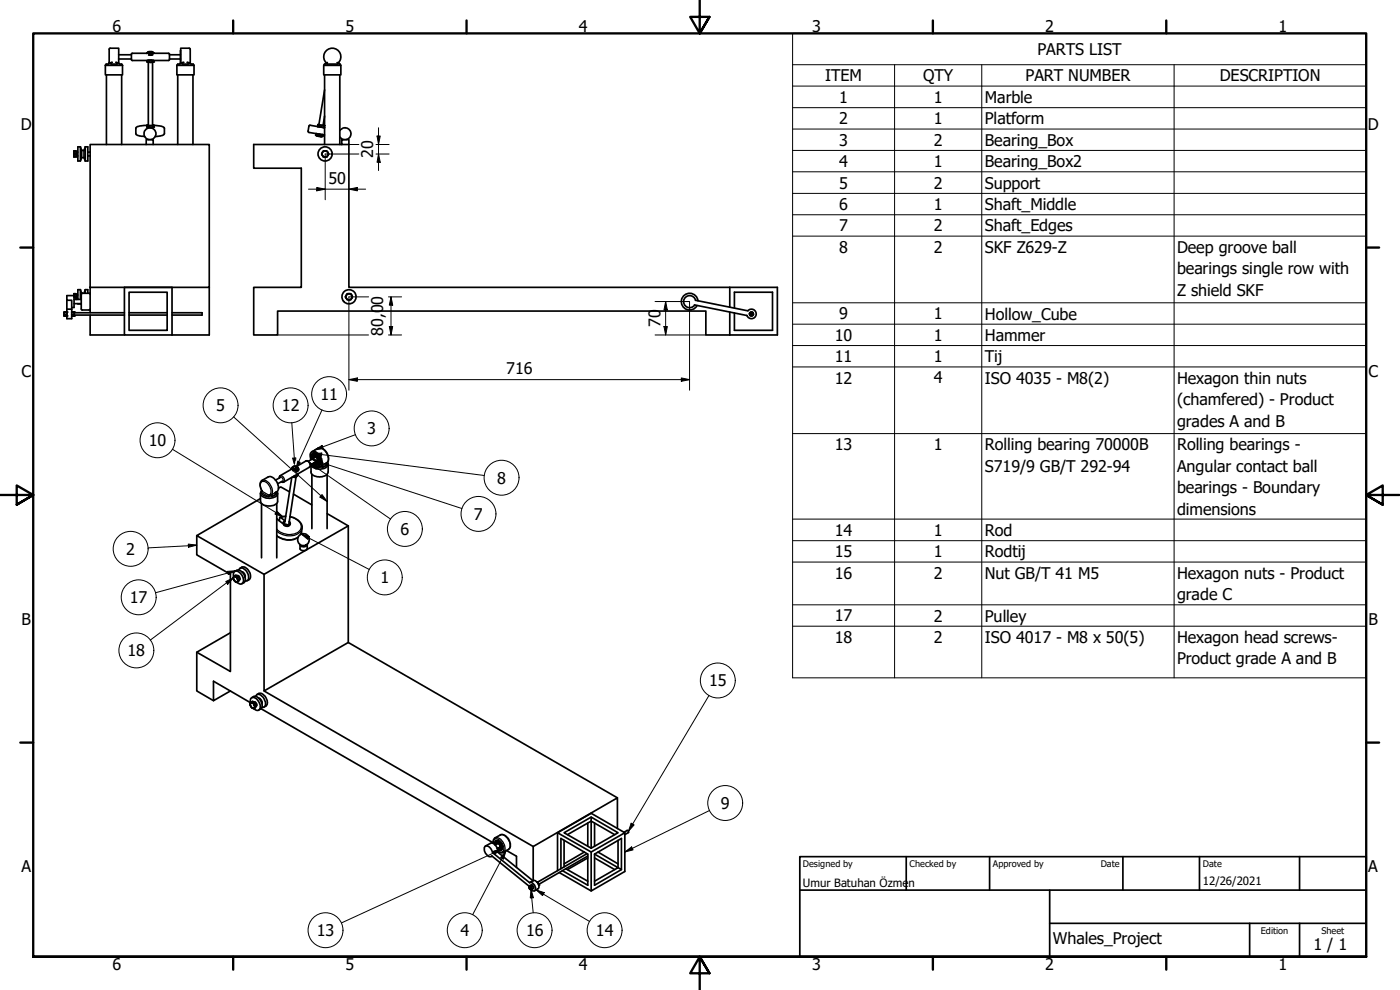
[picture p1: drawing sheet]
<svg xmlns="http://www.w3.org/2000/svg" width="420mm" height="297mm" viewBox="0 0 420 297" stroke-linecap="round" stroke-linejoin="round" font-family="sans-serif">
<!-- layer: Visible (ISO) -->
<g fill="none" stroke="#000" stroke-width=".51">
<path d="M31.6 19.6l.3-.4 .9-.1v-4.4l.3-.2h2.5v4.4l.3 .3h.6l.3 .4M31.6 19.6v2.9h5.2v-2.9M31.6 19.6h5.2M32.8 18.8l.9-.1-.6 .3 .3 .2 2-.1-.6-.4 .9 .3M35.6 17.7h3.8M35.6 16.4h3.8M39.4 16.2l.2 1.9h4.5v.4l1 .2a.72 .72 0 0 0 1.1-.6M44.1 16h-4.4l-.3 .3M44.1 15.9v.2M44.1 18.5l.8 .2 1.1-.1M44.3 15.8l-.2 .1 .7 .2h1l.2-.2M44.3 18.1h.1"/>
<path d="M44.4 18.1h1.5M44.4 18.1h1.6M44.5 15.7l-.3 .1 .7 .2 1.1-.1M44.5 15.5h1.3zM44.5 15.5v.3M44.5 18.7v18.9M44.7 16.5h.8M44.8 18.1h.7M44.8 16.1v.3M44.8 18.2v.5M45.8 15.7l.2 .2M45.8 15.5v.3"/>
<path d="M45.8 16.1v.3M45.8 18.7v18.9M45.8 16.4l-1.2 .1M45.8 18.2v.4M46 15.8h.1M46.1 15.8l-.1 .1M46.2 15.9l4.4 .1 .3 .3M50.9 16.2l-.2 1.9h-4.7M50.9 17.7h3.3M50.9 16.4h3.3M53.1 19.6l.2-.4 .9-.2v-4.5h2.6l.3 .2v4.3l.9 .2 .2 .4M53.1 19.6v2.9h5.1v-2.9"/>
<path d="M53.1 19.6h5.1M54.2 15.2v3.6M54.2 18.9h.1M54.2 15.2v.1M57.1 18.8l-.9-.1 .6 .3-.3 .2h-2l.2-.4 .4-.1-.9 .3M97.2 19.6v2.9h5.1v-2.9M97.8 18.7v.4l-.6 .5h5.1l-.7-.6 .1-.3M97.9 15.2a2.55 2.55 0 0 1 3.7 0 2.55 2.55 0 0 1-.2 3.7l-.2-.1 .2 .2-.1 .2h-3.1l-.2-.2 .2-.2-.2 .1a2.47 2.47 0 0 1-.1-3.7zM31.9 22.5v20.9M36.5 22.5v20.9M44.1 37.6v.5l.9 .2a.9 .9 0 0 0 1.2-.7M44.1 37.6a4.7 4.7 0 0 0-3.3 .8v1.8a3.8 3.8 0 0 0 2.6 .7"/>
<path d="M44.2 38.1h1.8M44.3 37.5l-.2 .1 .6 .2 1.5-.2-.2-.1M44.5 37.5l-.3 .1h1.8l-.2-.1M44.7 37.8v.4M45.8 37.8v.4M46.2 37.6a4 4 0 0 1 3.1 .8v1.7a2.53 2.53 0 0 1-2.4 .8h-.3M53.3 22.5v20.9M57.9 22.5v20.9M95.4 37.4l1.9 .4-.4-.2M95.4 37.4l-.1 .6 1.9 .3M95.4 37.4l1.5 .2M95.4 37.5v.4"/>
<path d="M96.5 37.6l-.1 .5M97.3 37.8l-.1 .4M97.4 38.3l-4.4-.7-.3 .2-.2 1.6 .2 .3 4.7 .8M97.4 22.5v20.9M97.4 27l-1.7 10.5M97.4 34.8l-.4 2.8M102 39.2a1.79 1.79 0 0 1 3-.1 1.79 1.79 0 0 1-1.2 2.8M102 22.5v20.9M22.2 46.7v.4M22.2 45.7v.5M22.2 45.7v1M22.2 46.2v.5"/>
<path d="M22.2 45.3v.4M22.2 45.3h.6v.9h-.6M22.8 46.2v.9h-.6M22.8 45.4v1.6M22.9 45.6h.5M22.9 46.8h.5M24.1 44.1h-.7v4.2h.7l.4-1M24.1 44.1l.4 1h.7M24.1 44.1v4.2M24.5 45.1v2.2M24.5 47.3h.7M25.2 45.1v2.2"/>
<path d="M25.2 47.3l.4 1M25.6 44.1v4.2M25.6 44.1h.8v4.2h-.8M25.6 44.1l-.4 1M26.4 45.6h.7M26.4 46.8h.7M27.1 43.4h35.7v42.8h-35.7zM43.9 43.4v-1.5h2.1v1.5M44.8 41.9a1.78 1.78 0 0 1-1.3-2.7 1.78 1.78 0 0 1 3 0 1.78 1.78 0 0 1-1.3 2.7M94.7 40.6l2.2 .3M94.8 40.1l2.2 .4M94.8 40.1h.2"/>
<path d="M94.8 40.1l-.1 .5M95.2 40.7l1.2 .4 .1-.2M95.4 40.2l-.1 .4M96.4 40.4l-.1 .4M96.8 46.6a.92 .92 0 0 0 1.6 0M96.8 45.7v.9M96.8 45.7a.92 .92 0 0 1 1.6 0M96.8 45.7l-.3 .5 .3 .5M96.8 45.7a.93 .93 0 0 1 1.6 0M96.8 46.7l.2 .4h1.1l.3-.4M96.8 40.4l.2 .1M97 40.5l-.1 .4"/>
<path d="M98.4 45.7l.3 .5-.3 .5M98.4 45.7v.9M102 41.1l.7 .7 .6 .1M102.6 43.4v-1.5h2.1v1.5h-28.6v7.1h14.3v35.7h-14.3v14.3h7.2v-7.2h128.5v7.2h7.2M104.7 43.4v42.8h114.3M19.3 93.8v.7M19.3 93.6v1.3zM19.3 93.6h.8v1.2M19.3 93.7h.7M19.3 94.3h.7M19.3 94.9h.7M20.1 90.1v5.5h1.4v-2.8"/>
<path d="M20.1 92.8h1.4M21.5 92.3h.7v-3.6h-2.1v1.4h1.4v2.7M21.5 93.6h.8l-.1 1.3 .1-1.3M21.5 94.8h.1M21.5 94.3h.1M21.5 94.3h.7M21.5 94.9h.7M22.2 88.6v.1M22.2 93.7l-.7 .1M22.2 88.1v.5M22.2 88.1h.6v1.7M22.2 89.8h2.2"/>
<path d="M22.2 91.1h2.2M22.2 89.1h.6M22.3 93.8h15M22.3 94.5h15M22.8 88.3l.1 1.5M22.9 88.5h.5M22.9 89.6h.5M23.4 91.1l.7 .1M24.1 86.9l.4 1.1h2.3l.3 .3M24.1 86.9h-.7v2.9M24.1 86.9v2.9M24.4 92.7l.3 .3"/>
<path d="M24.4 88.3v4.4M24.7 88l-.3 .3M25.6 86.9v1.1M25.6 86.9h.8v1.1M25.6 86.9l-.4 1.1M27.1 86.2v7.6M27.1 94.5v6h10.2M27.1 92.7l-.3 .3h-2.2M37.3 86.2h14.3v14.3h-14.3zM38.7 87.7h11.5v11.4h-11.5zM38.7 93.8h11.5M38.7 94.5h11.5"/>
<path d="M51.6 93.8h9v.7h-9M62.8 86.2v14.3h-11.2M103.9 89.5l.8 .5M103.9 89.5a.92 .92 0 0 1 .8-1.4 .92 .92 0 0 1 .8 1.4M103.9 89.5l-.3-.4 .6-1h1.1l.5 1-.3 .4M103.9 89.5l.3 .5h.5M105.5 89.5l-.2 .5h-.6M105.5 89.5l-.8 .5M208.4 91.5l15.8 3.2M208.5 91.5a1.81 1.81 0 0 1-2.9 .2 1.81 1.81 0 0 1 .6-2.8 1.81 1.81 0 0 1 2.5 1.2l15.8 3.2a1.42 1.42 0 0 1 2.1 .1 1.42 1.42 0 0 1-.4 2.1 1.42 1.42 0 0 1-2-.9M209.5 90.3a2.51 2.51 0 0 0-3.5-2.1 2.51 2.51 0 0 0-.9 4 2.51 2.51 0 0 0 4.1-.5M219 86.2h14.3v14.3h-14.3"/>
<path d="M219 86.2v6M219 93.6v6.9M220.4 92.4v-4.7h11.4v11.4h-11.4v-5.2M225.1 93.8l-.2 .3 .1 .3M225.1 93.8l-.1 .6M225.6 93.6h-.3l-.2 .2M225.6 93.6l.3 .1 .2 .3M225.6 93.7l.4 .3M225.6 93.7l-.5 .1M226 94a.54 .54 0 0 1-.3 .7 .54 .54 0 0 1-.7-.3M226.1 94a.58 .58 0 0 1-.4 .9 .58 .58 0 0 1-.7-.5M92.5 138.4l2.1-1.2a.73 .73 0 0 1 .6 1.1l-2 1.2"/>
<path d="M93.3 137.9a1.58 1.58 0 0 1 .7-2.5 3.2 3.2 0 0 1 2.3 4.5 1.14 1.14 0 0 1-1.7 .1l-.9-.8M93.6 135.6l1.8-1.1a2.64 2.64 0 0 1 3 2.1l.2 1.1a1.53 1.53 0 0 1-.9 1.4h.3a1.15 1.15 0 0 1-1.5 .9l.4-.4-.7 .4M93.7 137.7a1.06 1.06 0 0 1-.1-1.2 1.06 1.06 0 0 1 1.2-.4 2.7 2.7 0 0 1 1.3 3.1 1.17 1.17 0 0 1-1.7-.4M93.9 137.6a.84 .84 0 0 1 .5-1.2 .84 .84 0 0 1 1 .7 1.17 1.17 0 0 1-.1 2l-.7-.4M94 137.1l.2 .2M94.2 137.5a.52 .52 0 0 1 .3-.7 .52 .52 0 0 1 .7 .4 .77 .77 0 0 1 .4 .8 .77 .77 0 0 1-.7 .7l-.1-.2M94.2 136.4l-.1 1.1M94.4 136.7l.1-.3 .2 .3M94.6 136.8l-.3-.1-.2 .3M94.7 136.7a1.29 1.29 0 0 1 .9 1.8l-.2 .2M94.7 136.7l-.3 .2M94.7 138.6l1 .4"/>
<path d="M95 136.7l-.1 .1M95.4 138.7l.2 .3M95.4 137l.1 .2M95.8 138.4h.1M95.8 138.1l.1 .2M95.9 137.9l-.1 .1M98.2 138.8l-.1 .1M98.3 138.7a1.57 1.57 0 0 1-1.8 2 2.79 2.79 0 0 1-3.2-1.3v2.2a2.38 2.38 0 0 0 3 1.5 1.97 1.97 0 0 0 2.2-1.5v-2.4M78.2 149.6l-19.1 11.1 20.1 11.6 25.3-14.5M78.2 148v2.4a2.38 2.38 0 0 0 2.9 1.4 2.13 2.13 0 0 0 2.2-1.4v-2.4M78.4 144.4l2.1-1.3a2.84 2.84 0 0 1 3.1 2.8 1.59 1.59 0 0 1-1.1 2h.4a1.24 1.24 0 0 1-1.6 .9l.4-.5-.5 .3-.4-.1v.5a2.03 2.03 0 0 1-2.4-1.4l.2-.2a3.1 3.1 0 0 1-.2-3zM78.5 151.1v16.3"/>
<path d="M78.6 147.2a1.16 1.16 0 0 0-.3 1.3 1.16 1.16 0 0 0 1.1 .8 3.3 3.3 0 0 0 3.8-1v-.8M83.1 147.6h-.2M83.1 155.8l1.9 1.4M83.1 151.1v16.3M83.6 146.5l.7-.4 2.6 1.5M83.8 156.3l.2-1.1 1.5 1.1M84.1 143.2l-1.4 .9M84.8 144.4l-1.5 .7M85 156.7a1.07 1.07 0 0 0 .9 1.2 1.07 1.07 0 0 0 1.2-.8M85.4 157.4l-.1 .3M85.7 154.9l-1.7 .3M86.4 157.6v.3"/>
<path d="M86.8 156.4l.1 .2a.63 .63 0 0 1-.1 .8 .63 .63 0 0 1-.9 0h-.2a.58 .58 0 0 1-.6-.5 .58 .58 0 0 1 .4-.6 .6 .6 0 0 0-.3 .7 .6 .6 0 0 0 .7 .4 .63 .63 0 0 0 .9 0 .63 .63 0 0 0 0-.9M87 155l1.1 .3a3.3 3.3 0 0 1 2.5 3.2l-.4 1.8M87.6 140.4l-.1 .4-3.4 1.9-.3 .7M87.6 143.2l-2.1 13.5M87.7 140.3a1.2 1.2 0 0 1 2 .5l-.4 .2a.67 .67 0 0 1-1 .1h-.4l-.3-.7zM87.8 140.2l.7-.3a.67 .67 0 0 1 .9 .3 .67 .67 0 0 1-.3 .9h-.4a.8 .8 0 0 1-.9-.9zM87.9 141.1v.1M88 140.3l-.1 .1M88.1 148.3l5.5 3.2M88.1 140.1a.57 .57 0 0 1 .9-.2 .57 .57 0 0 1 0 .9 .59 .59 0 0 1-.7 0 .59 .59 0 0 1-.2-.7zM88.8 142.9v.3M88.8 143.2l-2.1 13.8"/>
<path d="M88.9 140l2.9-1.6a1.12 1.12 0 0 1 1.2 .5 1.12 1.12 0 0 1-.2 1.3l-7.6 4.4-.7-.1M89 141.3v.3M89.3 142.2a.73 .73 0 0 1-1 .6l.5 .1 .5-.7M89.3 140.4v.2M89.4 142.4a1.06 1.06 0 0 1-1.6 .7M89.7 140.8l-.2 .5-.8 .3M93.6 142.3v16.3M98.2 154.1l6.3 3.7M98.2 142.3v16.3M104.5 157.8v35M59.1 160.7v5.8l10.1 5.8v29.2l-10.1-5.8M70.1 173.8l.6 .7z"/>
<path d="M70.1 173.1v.7zM70.2 173a1.1 1.1 0 0 1 .3-1.6 1.1 1.1 0 0 1 1.6 .5 2.22 2.22 0 0 1 .4 3.3h-.4l-1-.5 .8-.8M70.4 172.8l.3 .2-.3-.1-.3 .2zM70.4 172.8l.4-.3 .8 .5M70.5 171.4a1.81 1.81 0 0 1 2.8 1.2 1.61 1.61 0 0 1-.7 2.5M70.7 174.5h.5l-.1 .2zM70.7 173l.4 .2 .1 .5zM71.1 173.2l.5-.2 .3 .9-.4 .3M71.2 172.8a.69 .69 0 0 1 .7 .3 .69 .69 0 0 1 0 .7M71.2 173.7l.3 .5-.3 .3zM71.4 172.7l-.2 .1M71.7 171.1a1.03 1.03 0 0 1 .9-.7 1.03 1.03 0 0 1 1 .6 2.64 2.64 0 0 1 .8 3.1l-.8 .2"/>
<path d="M71.7 173.3l.1 .3M72 173.7l-.1 .1M72.1 170.5a1.89 1.89 0 0 1 2.8 1.3 1.58 1.58 0 0 1-.7 2.4M72.6 171.6h.1a1.44 1.44 0 0 1 .8 1.7M79.2 172.3v35l25.3-14.5 80.8 46.6M83.1 160.8a5.5 5.5 0 0 0 6.4 .4M90 163.4v1.2a1.31 1.31 0 0 0 2.2 0v-1.2M92.1 163.3a1.11 1.11 0 0 1-1 .8 1.11 1.11 0 0 1-1.1-.7M69.2 189.9l-10.1 5.8v11.6l5 2.9M69.2 207.3l-5.1 2.9v-5.8l11 6.4M75.2 211v.8zM75.2 211.8l.6 .7z"/>
<path d="M75.3 210.8l.1-.1 .4 .2-.3-.1-.3 .2zM75.4 210.7l.4-.3 .8 .5-.4 .2M75.6 209.3a1.7 1.7 0 0 1 2.6 .9 1.74 1.74 0 0 1-.5 2.8M75.8 210.9l.4 .2 .1 .5zM75.8 212.5l.5-.1-.1 .2zM76.3 210.7a.72 .72 0 0 1 .6 .3 .72 .72 0 0 1 .1 .8M76.3 211.6l.3 .5-.3 .3zM76.5 210.6l-.2 .1M76.6 210.9l.4 .9-.8 .8a1.09 1.09 0 0 0 1.5 .4 1.09 1.09 0 0 0 .4-1.4l-.1-.3a2.14 2.14 0 0 0-2.4-2l-.5 .8 .1 .8M76.7 209a1.04 1.04 0 0 1 .9-.7 1.04 1.04 0 0 1 1 .6 2.33 2.33 0 0 1 .6 3.2l-.6 .1M76.7 211.2l.1 .3M77 211.8l-.4 .3"/>
<path d="M77 211.6l-.1 .1M77.1 208.4a1.96 1.96 0 0 1 3 1.5 1.57 1.57 0 0 1-.9 2.2M77.6 209.5h.2a1.66 1.66 0 0 1 .8 1.7M78.4 212.6l69.6 40.2M79.2 207.3l80.8 46.7 25.3-14.6v9.2M145.7 253.9l1.5-.9a2.07 2.07 0 0 1 2.1 2.6M147.6 256.9l-.2 .1M147.8 255.8a2.1 2.1 0 0 0-2.1-1.9 2.11 2.11 0 0 0 1.2 3.1l.7-.2 11.1 9.1M148 253a1.64 1.64 0 0 1 .6-1.6l1.5-.8a2.41 2.41 0 0 1 2.9 1.9l.2 .7-.2 1.3-1.9 1.2a1.51 1.51 0 0 1-1.7-.3M148.6 253.5l.7-.4a.76 .76 0 0 1 .6 1.1l-.7 .4M148.7 253.5a.73 .73 0 0 1 .5-1 .73 .73 0 0 1 .9 .6 .98 .98 0 0 1 .5 .9 .98 .98 0 0 1-.7 .9l-.5-.3M149 253.3a.51 .51 0 0 1 .5-.5 .51 .51 0 0 1 .5 .6 .63 .63 0 0 1 .3 .6 .63 .63 0 0 1-.5 .5l-.2-.1"/>
<path d="M149 252.5l-.2 .5v.4M149.1 253l-.1 .2M149.1 252.3a1.83 1.83 0 0 1 1.5 2.5M149.2 252.9a.71 .71 0 0 1 1.1 .4M149.2 252.3l-.5 .3v.9M149.2 252.5l.1 .3M149.2 252.8v.1M149.3 252.5l-.3 .2-.2 .7M149.3 254.6l.1 .1a.77 .77 0 0 0 1.2 0M149.5 254.5l.5 .3 .3-.1M149.5 254.5l.6 .2 .4-.1M149.5 252.7h.2"/>
<path d="M149.6 252.6v.1M149.6 252.6l.1 .2M149.7 252.8h.2M150.2 254.5h.1M150.2 254.4l-.1 .2-.3-.1M150.2 253.3l.2 .2a.57 .57 0 0 1-.3 .9M150.2 254.4l.2 .2M150.5 253.7v.3M150.5 254.2h-.1M152 255.2l3 1.7v3.4M160 254v10.2M167.3 249.9l10.1-5.9 10.1 5.9-10.1 5.7z"/>
<path d="M167.3 249.9v11.3M169.3 252.1v8M170.3 250.4l7.1-4 7.1 4M175.4 255.6l-6.1 3.6M176.1 256.1l-14.8 8.6M176.4 246.9v7M176.4 257.4l-6.1 3.5M176.4 256.8l-14.7 8.6M177.4 245.2l8.1 4.7-8.1 4.6zM177.4 245.2l-8.1 4.7 8.1 4.6M178.4 256.3l7.1 4-7.1 4.1M178.4 246.9v7"/>
<path d="M178.4 256.3v9.3l8.1-4.7M178.4 257.4l6.1 3.5M179.5 255.6l6 3.6M185.5 252.1v8.2l1 .6v-9.3l-8.1 4.7M187.3 249.7l.9-.5 .5 .3-.1 .3-1.1 .6M187.5 249.9v11.6l-10.1 5.8v-11.7M158.8 265.9l.5 .2a.4 .4 0 0 1 .3 .5 .4 .4 0 0 1-.5 .2l-.4-.5zM158.8 265.9l.2-.2a.83 .83 0 0 1 .4 1.2l-.5-.2zM158.9 266.1l.4 .1v.5l-.4-.1zM158.9 266.1a.41 .41 0 0 1 .4 .2 .41 .41 0 0 1 0 .4M159 265.7l.5-.2 .5 .4a.45 .45 0 0 1 .2 .4 .45 .45 0 0 1-.4 .4l-.5 .2M159.3 266.7h.1"/>
<path d="M160 264.3l-11.2-9-1 .5 11.1 9a1.61 1.61 0 0 1 1.6 2.5h-.5l-.6-.4M160 265.9l-.5 .2M160 264.2a1.65 1.65 0 0 1 1.4 2.5l-1 .6M160 264.2l-1 .6M160.1 266.4l-.5 .3M161.1 264.6l.4 .4 .2 .5M161.5 265h-.1M167.8 261.8l9.6 5.5M168.3 260.7v-9.1l8.1 4.7v9.3l-7.6-4.4M169.8 260.7l6.6 3.7"/>
<circle cx="97.6" cy="46.2" r="2.13"/>
<circle cx="104.7" cy="89" r="2.13"/>
<circle cx="225.5" cy="94.2" r=".35"/>
<circle cx="91.1" cy="161.9" r="1.77"/>
</g>
<g fill="#000">
<circle cx="44.3" cy="15.8" r=".25"/>
<circle cx="46" cy="18.6" r=".25"/>
<circle cx="44.3" cy="37.5" r=".25"/>
<circle cx="46" cy="38.1" r=".25"/>
<circle cx="95.3" cy="38" r=".25"/>
<circle cx="95.4" cy="37.4" r=".25"/>
<circle cx="97.2" cy="38.3" r=".25"/>
<circle cx="97.3" cy="37.7" r=".25"/>
<circle cx="19.3" cy="94.8" r=".25"/>
<circle cx="19.3" cy="93.6" r=".25"/>
<circle cx="20.1" cy="94.8" r=".25"/>
<circle cx="20.1" cy="93.6" r=".25"/>
<circle cx="21.5" cy="93.6" r=".25"/>
<circle cx="22.2" cy="89.1" r=".25"/>
<circle cx="22.3" cy="94.8" r=".25"/>
<circle cx="22.3" cy="93.6" r=".25"/>
<circle cx="24.5" cy="88" r=".25"/>
<circle cx="94" cy="137.1" r=".25"/>
<circle cx="94.6" cy="136.7" r=".25"/>
<circle cx="94.7" cy="136.7" r=".25"/>
<circle cx="95.6" cy="139" r=".25"/>
<circle cx="95.8" cy="138.1" r=".25"/>
<circle cx="95.9" cy="138.4" r=".25"/>
<circle cx="98" cy="138.9" r=".25"/>
<circle cx="81.2" cy="148.6" r=".25"/>
<circle cx="161.1" cy="264.6" r=".25"/>
<circle cx="161.7" cy="265.5" r=".25"/>
</g>
<!-- layer: Visible Narrow (ISO) -->
<g fill="none" stroke="#000" stroke-width=".38">
<path d="M91.8 138.4a1.21 1.21 0 0 1 1 1.8M93.5 137.8a1.22 1.22 0 0 1-.1-1.3 1.22 1.22 0 0 1 1.1-.7 3 3 0 0 1 1.7 3.6l-.6 .3M93.7 137.7a.91 .91 0 0 1-.1-1.1 .91 .91 0 0 1 1.1-.3 2.2 2.2 0 0 1 1.1 3.1l-.8-.1-.6-.5M93.8 139.1l.1 .1M94 136.1a2.25 2.25 0 0 1 2.1 2.8l-.3 .5M94.1 138.9l-.2 .3 1.5 .9M94.2 138.9l1.4 .8M94.4 137.3a.67 .67 0 0 1 .8 .3 .67 .67 0 0 1-.1 .8M95.4 134.5a2.4 2.4 0 0 1 2.8 1.8 1.92 1.92 0 0 1-.2 2.6M95.6 139.7l-.2 .4M95.6 139.7l.5 .3M97.7 139.1l-.8 .5"/>
<path d="M98 139.5l-1.1 .6M98.2 138.8v.1M78.4 147.8l2.2 1.2M78.6 147.4l2.3 1.3M78.7 144.1a3.1 3.1 0 0 1 3.1 3.5l-.1 .5-.5 .5M78.7 147.3a2.06 2.06 0 0 1 0-2.9 2.88 2.88 0 0 1 2.5 3.7l-.4 .4M82.5 147.9l-.8 .4M82.9 148.3l-1.2 .6M83 147.6h.1M83.2 155.8l-.1 .2M83.9 143.4a.6 .6 0 0 1 .7-.2 .6 .6 0 0 1 .4 .6l-.1 .6-.4 .1M84.1 142.7a1.27 1.27 0 0 1 1.1 1.9"/>
<path d="M85.7 155l-1.5 .2M87 155.1a3.9 3.9 0 0 1 3.4 2.9 2.94 2.94 0 0 1-3.3 2.4 5.3 5.3 0 0 1-4-1.7M90.5 159.7l-.3 .6M90.6 158.5a3.9 3.9 0 0 1-5.2 2.1l-1.7-.7-.6-.5M95.4 140.1l.4 .2M83.1 160.6a5.5 5.5 0 0 0 6.4 .5M90.2 160.4l.9 .1M148.1 253.1a1.1 1.1 0 0 1 .6-1.4 1.1 1.1 0 0 1 1.4 .6 2.41 2.41 0 0 1 .6 3.3l-.6 .1-.7-.4M148.5 253.4a.86 .86 0 0 1 .3-1.3 .86 .86 0 0 1 1.2 .5 1.76 1.76 0 0 1 .4 2.7l-1.1-.4M148.6 251.4a2.63 2.63 0 0 1 2.8 2.3 1.63 1.63 0 0 1-.3 2M148.7 253.5a.74 .74 0 0 1 .2-1 .74 .74 0 0 1 1 .2 1.58 1.58 0 0 1 .3 2.2l-.9-.3M148.9 252.5a1.65 1.65 0 0 1 1.5 2.4"/>
<path d="M149.1 252.3l-.1 .1M149.2 252.5l-.2 .5M149.2 253.2a.68 .68 0 0 1 .8 .3 .68 .68 0 0 1-.1 .8M150.1 254.6h.3M150.1 250.6a2.38 2.38 0 0 1 2.7 1.9 2.06 2.06 0 0 1-.2 2.4M150.6 254.8l-.2 .1"/>
</g>
<!-- layer: Symbol (ISO) -->
<g fill="none" stroke="#000" stroke-width=".3">
<path d="M237.9 19.4v-9.4h172.1v9.4M237.9 19.4h172.1v6.4M237.9 19.4v184h172.1v-177.6M268.5 19.4v184M294.6 19.4v184M352.4 19.4v184M237.9 25.8h172.1M237.9 32.3h172.1M237.9 38.7h172.1M237.9 45.1h172.1M237.9 51.5h172.1M237.9 58h172.1"/>
<path d="M237.9 64.4h172.1M237.9 70.9h172.1M237.9 90.9h172.1M237.9 97.3h172.1M237.9 103.7h172.1M237.9 110.1h172.1M51.8 134.8l33.1 20.3M70.1 125.1l28.1 25.4M87.6 126.8l.8 12.1M88.7 138.2l.1-.8-1 .1 .5 1.6M88.8 139.7l-.2 1.1 .5-1.1M89.3 138.4l.8 .3-.6 .9"/>
<path d="M89.3 139.7l-.7 1.1M93 138.9l2.3 1-.6 .8zM93 138.9l24.2 16.9M93.5 137.8l2.6 .3-.3 1zM93.5 137.8l45.1 14.8M94 136.1l2.6-.2-.1 1zM94 136.1l51.4 6.6M94.5 135l2.1-1.3 .4 .9zM96.6 123l-7.2 16M106.7 130.4l-12.2 4.6M237.9 130.1h172.1M83.1 153.3l1.8 1.8-2.4-.9z"/>
<path d="M96.6 148.4l1.6 2.1-2.2-1.4zM237.9 155.8h172.1M56.5 163.2l2.6 .4-2.5 .6zM59.1 163.6l-14.7 .8M67.8 174.5l2.2-1.1-1.7 1.9zM68.2 171.4l2.5-.2-2.2 1.2zM70 173.4l-24.9 18.7M70.7 171.2l-24 6.6M90.4 160.3l2.4 .7-.4 .8zM90.4 160.3l20.4 10.6M237.9 162.2h172.1M237.9 168.6h172.1"/>
<path d="M237.9 181.5h172.1M237.9 187.9h172.1M212.8 208.6l-24.2 40.8M148 255.4l2.5-.6-2.1 1.5zM150.5 254.8l-48 22.1M151.8 255.3l-.7 2.4-.9-.4zM151.8 255.3l-9.9 19.1M187.5 255.6l2-1.5 .5 .9zM189.4 247l.9 .5-1.7 1.9zM212.9 243.2l-25.4 12.4M159.4 266.9l.7 2.5h-1zM159.4 266.9l.6 7"/>
<path d="M160.9 267l2.4 .8-.5 .9zM160.9 267l16 9.5"/>
<circle cx="98.8" cy="118.3" r="5.2"/>
<circle cx="47.3" cy="132.1" r="5.2"/>
<circle cx="66.2" cy="121.6" r="5.2"/>
<circle cx="87.2" cy="121.6" r="5.2"/>
<circle cx="111.5" cy="128.5" r="5.2"/>
<circle cx="121.5" cy="158.7" r="5.2"/>
<circle cx="143.6" cy="154.2" r="5.2"/>
<circle cx="150.5" cy="143.3" r="5.2"/>
<circle cx="39.2" cy="164.7" r="5.2"/>
<circle cx="41.6" cy="179.2" r="5.2"/>
<circle cx="115.5" cy="173.2" r="5.2"/>
<circle cx="40.9" cy="195.2" r="5.2"/>
<circle cx="215.4" cy="204.2" r="5.2"/>
<circle cx="217.6" cy="240.9" r="5.2"/>
<circle cx="97.7" cy="279.1" r="5.2"/>
<circle cx="139.5" cy="279.1" r="5.2"/>
<circle cx="160.4" cy="279.1" r="5.2"/>
<circle cx="181.5" cy="279.1" r="5.2"/>
</g>
<!-- layer: Border (ISO) -->
<g fill="none" stroke="#000" stroke-width=".7">
<path d="M70 6.1v3.9M140 6.1v3.9M210 0v10l-2.9-4.9h5.8l-2.9 4.9 2.9-4.9M280 6.1v3.9M350 6.1v3.9M6.1 74.3h3.9M410 74.3h3.9M0 148.5h10l-5-2.8v5.7l5-2.9-5 2.9M420 148.5h-10l5-2.8v5.7l-5-2.9 5 2.9M6.1 222.8h3.9M410 222.8h3.9M10 287.1v-277.1h400v277.1h-400h400"/>
<path d="M70 287.1v3.8M140 287.1v3.8M212.9 292l-2.9-4.9 2.9 4.9h-5.8l2.9-4.9v9.9M280 287.1v3.8M350 287.1v3.8"/>
</g>
<!-- layer: Title (ISO) -->
<path d="M240 257h170v30.1h-170zM272 257v10.1M297 257v10.1M337 257v10.1M360 257v10.1M390 257v10.1M240 267.1h170M315 277h95M315 267.1v20M375 277v10.1M390 277v10.1" fill="none" stroke="#000" stroke-width=".51"/>
<!-- layer: Dimension (ISO) -->
<g fill="none" stroke="#000" stroke-width=".3">
<path d="M113.6 38.3v12.9M92.6 56.8h17.1M95.1 56.2l2.5 .6-2.5 .5zM104.7 56.8l2.6-.6v1.1zM104.7 43.4h3M107.7 46.2h-10.1v13.7M112.8 43.4h4M112.8 46.2h4M113.2 40.8h.9l-.5 2.6zM113.6 46.2l.5 2.5h-.9zM110.6 89.1h-5.9v28M116.6 89.1h3.9"/>
<path d="M116.8 98h1.1l-.6 2.5zM117.3 89.1l.6 2.5h-1.1zM117.3 89.1v11.4M196.6 90.5h10.3v26.6M199.3 98h1l-.5 2.5zM199.8 90.5l.5 2.5h-1zM199.8 90.5v10M83.3 100.5h27.3M104.7 113.9l2.6-.5v1zM104.7 113.9h102.2M116.6 100.5h3.9M196.6 100.5h15.2"/>
<path d="M204.5 113.4l2.4 .5-2.4 .5z"/>
</g>
<g fill="#000">
<path d="M95.1 56.2l2.5 .6-2.5 .5z" fill-rule="evenodd"/>
<path d="M104.7 56.8l2.6-.6v1.1z" fill-rule="evenodd"/>
<path d="M113.2 40.8h.9l-.5 2.6z" fill-rule="evenodd"/>
<path d="M113.6 46.2l.5 2.5h-.9z" fill-rule="evenodd"/>
<path d="M116.8 98h1.1l-.6 2.5z" fill-rule="evenodd"/>
<path d="M117.3 89.1l.6 2.5h-1.1z" fill-rule="evenodd"/>
<path d="M199.3 98h1l-.5 2.5z" fill-rule="evenodd"/>
<path d="M199.8 90.5l.5 2.5h-1z" fill-rule="evenodd"/>
<path d="M104.7 113.9l2.6-.5v1z" fill-rule="evenodd"/>
<path d="M204.5 113.4l2.4 .5-2.4 .5z" fill-rule="evenodd"/>
</g>
<!-- layer: Symbol (ISO) -->
<g fill="#000">
<path d="M87.8 137.5l1-.1-.3 2.5z" fill-rule="evenodd"/>
<path d="M89.2 138.3l.9 .4-1.5 2.1z" fill-rule="evenodd"/>
<path d="M93 138.9l2.3 1-.6 .8z" fill-rule="evenodd"/>
<path d="M93.5 137.8l2.6 .3-.3 1z" fill-rule="evenodd"/>
<path d="M94 136.1l2.6-.2-.1 1z" fill-rule="evenodd"/>
<path d="M94.5 135l2.1-1.3 .4 .9z" fill-rule="evenodd"/>
<path d="M83.1 153.3l1.8 1.8-2.4-.9z" fill-rule="evenodd"/>
<path d="M96.6 148.4l1.6 2.1-2.2-1.4z" fill-rule="evenodd"/>
<path d="M56.5 163.2l2.6 .4-2.5 .6z" fill-rule="evenodd"/>
<path d="M67.8 174.5l2.2-1.1-1.7 1.9z" fill-rule="evenodd"/>
<path d="M68.2 171.4l2.5-.2-2.2 1.2z" fill-rule="evenodd"/>
<path d="M90.4 160.3l2.4 .7-.4 .8z" fill-rule="evenodd"/>
<path d="M148 255.4l2.5-.6-2.1 1.5z" fill-rule="evenodd"/>
<path d="M151.8 255.3l-.7 2.4-.9-.4z" fill-rule="evenodd"/>
<path d="M189.4 247l.9 .5-1.7 1.9z" fill-rule="evenodd"/>
<path d="M187.5 255.6l2-1.5 .5 .9z" fill-rule="evenodd"/>
<path d="M159.4 266.9l.7 2.5h-1z" fill-rule="evenodd"/>
<path d="M160.9 267l2.4 .8-.5 .9z" fill-rule="evenodd"/>
</g>
<g font-size="4.8">
<text x="33.7" y="9.6">6</text>
<text x="103.7" y="9.6">5</text>
<text x="173.7" y="9.6">4</text>
<text x="243.7" y="9.6">3</text>
<text x="313.7" y="9.6">2</text>
<text x="383.7" y="9.6">1</text>
<text x="311.3" y="16.5">PARTS LIST</text>
<text x="247.6" y="24.4">ITEM</text>
<text x="277.1" y="24.4">QTY</text>
<text x="307.8" y="24.4">PART NUMBER</text>
<text x="366.1" y="24.4">DESCRIPTION</text>
<text x="251.8" y="30.8">1</text>
<text x="280.2" y="30.8">1</text>
<text x="295.6" y="30.9">Marble</text>
<text x="6.2" y="38.9">D</text>
<text x="251.8" y="37.3">2</text>
<text x="280.2" y="37.3">1</text>
<text x="295.6" y="37.3">Platform</text>
<text x="410.5" y="38.9">D</text>
<text x="112" y="47.4" transform="rotate(-90 112 47.4)">20</text>
<text x="251.8" y="43.7">3</text>
<text x="280.2" y="43.7">2</text>
<text x="295.6" y="43.7">Bearing_Box</text>
<text x="251.8" y="50.1">4</text>
<text x="280.2" y="50.1">1</text>
<text x="295.6" y="50.2">Bearing_Box2</text>
<text x="98.6" y="55.2">50</text>
<text x="251.8" y="56.6">5</text>
<text x="280.2" y="56.6">2</text>
<text x="295.6" y="56.6">Support</text>
<text x="251.8" y="63">6</text>
<text x="280.2" y="63">1</text>
<text x="295.6" y="63">Shaft_Middle</text>
<text x="251.8" y="69.4">7</text>
<text x="280.2" y="69.5">2</text>
<text x="295.6" y="69.5">Shaft_Edges</text>
<text x="251.8" y="75.9">8</text>
<text x="280.2" y="75.9">2</text>
<text x="295.6" y="75.9">SKF Z629-Z</text>
<text x="353.3" y="75.9">Deep groove ball</text>
<text x="353.3" y="82.3">bearings single row with</text>
<text x="353.3" y="88.8">Z shield SKF</text>
<text x="251.8" y="95.8">9</text>
<text x="280.2" y="95.8">1</text>
<text x="295.6" y="95.9">Hollow_Cube</text>
<text x="115" y="100.8" transform="rotate(-90 115 100.8)">80,00</text>
<text x="198.2" y="98.1" transform="rotate(-90 198.2 98.1)">70</text>
<text x="250.6" y="102.2">10</text>
<text x="280.2" y="102.2">1</text>
<text x="295.6" y="102.2">Hammer</text>
<text x="6.4" y="113.1">C</text>
<text x="151.9" y="112.3">716</text>
<text x="250.6" y="108.6">11</text>
<text x="280.2" y="108.6">1</text>
<text x="295.6" y="108.6">Tij</text>
<text x="410.7" y="113.1">C</text>
<text x="250.6" y="115.1">12</text>
<text x="280.2" y="115">4</text>
<text x="295.6" y="115.2">ISO 4035 - M8(2)</text>
<text x="353.3" y="115.2">Hexagon thin nuts</text>
<text x="64.9" y="123.4">5</text>
<text x="84.6" y="123.4">12</text>
<text x="96.1" y="120">11</text>
<text x="353.3" y="121.6">(chamfered) - Product</text>
<text x="110.2" y="130.3">3</text>
<text x="353.3" y="128">grades A and B</text>
<text x="44.6" y="133.9">10</text>
<text x="250.6" y="135.1">13</text>
<text x="280.2" y="135.1">1</text>
<text x="295.6" y="135.1">Rolling bearing 70000B</text>
<text x="353.3" y="135.1">Rolling bearings -</text>
<text x="295.6" y="141.5">S719/9 GB/T 292-94</text>
<text x="353.3" y="141.5">Angular contact ball</text>
<text x="149.2" y="145.1">8</text>
<text x="353.3" y="147.9">bearings - Boundary</text>
<text x="142.2" y="155.9">7</text>
<text x="353.3" y="154.4">dimensions</text>
<text x="120.2" y="160.5">6</text>
<text x="250.6" y="160.8">14</text>
<text x="280.2" y="160.8">1</text>
<text x="295.6" y="160.8">Rod</text>
<text x="37.9" y="166.4">2</text>
<text x="250.6" y="167.2">15</text>
<text x="280.2" y="167.2">1</text>
<text x="295.6" y="167.2">Rodtij</text>
<text x="250.6" y="173.6">16</text>
<text x="280.2" y="173.7">2</text>
<text x="295.6" y="173.7">Nut GB/T 41 M5</text>
<text x="353.3" y="173.7">Hexagon nuts - Product</text>
<text x="114.2" y="175">1</text>
<text x="39" y="181">17</text>
<text x="353.3" y="180.1">grade C</text>
<text x="6.4" y="187.4">B</text>
<text x="250.6" y="186.4">17</text>
<text x="280.2" y="186.5">2</text>
<text x="295.6" y="186.5">Pulley</text>
<text x="410.7" y="187.4">B</text>
<text x="38.3" y="197">18</text>
<text x="250.6" y="192.9">18</text>
<text x="280.2" y="192.9">2</text>
<text x="295.6" y="193">ISO 4017 - M8 x 50(5)</text>
<text x="353.3" y="193">Hexagon head screws-</text>
<text x="353.3" y="199.4">Product grade A and B</text>
<text x="212.8" y="205.9">15</text>
<text x="216.3" y="242.7">9</text>
<text x="6.4" y="261.7">A</text>
<text x="410.7" y="261.7">A</text>
<text x="95.1" y="280.9">13</text>
<text x="138.2" y="280.8">4</text>
<text x="157.9" y="280.9">16</text>
<text x="178.8" y="280.8">14</text>
<text x="316" y="283.4">Whales_Project</text>
<text x="394.2" y="285">1 / 1</text>
<text x="33.7" y="290.9">6</text>
<text x="103.7" y="290.9">5</text>
<text x="173.7" y="290.9">4</text>
<text x="243.7" y="290.9">3</text>
<text x="313.7" y="290.9">2</text>
<text x="383.7" y="290.9">1</text>
</g>
<g font-size="3.4">
<text x="241" y="266">Umur Batuhan Özme</text>
<text x="272.7" y="266">n</text>
<text x="361" y="265.5">12/26/2021</text>
</g>
<g font-size="2.7">
<text x="241" y="260.1">Designed by</text>
<text x="273" y="260.1">Checked by</text>
<text x="298" y="260.1">Approved by</text>
<text x="330.3" y="260">Date</text>
<text x="361" y="260">Date</text>
<text x="378.4" y="280.1">Edition</text>
<text x="396.6" y="280.1">Sheet</text>
</g>
</svg>
